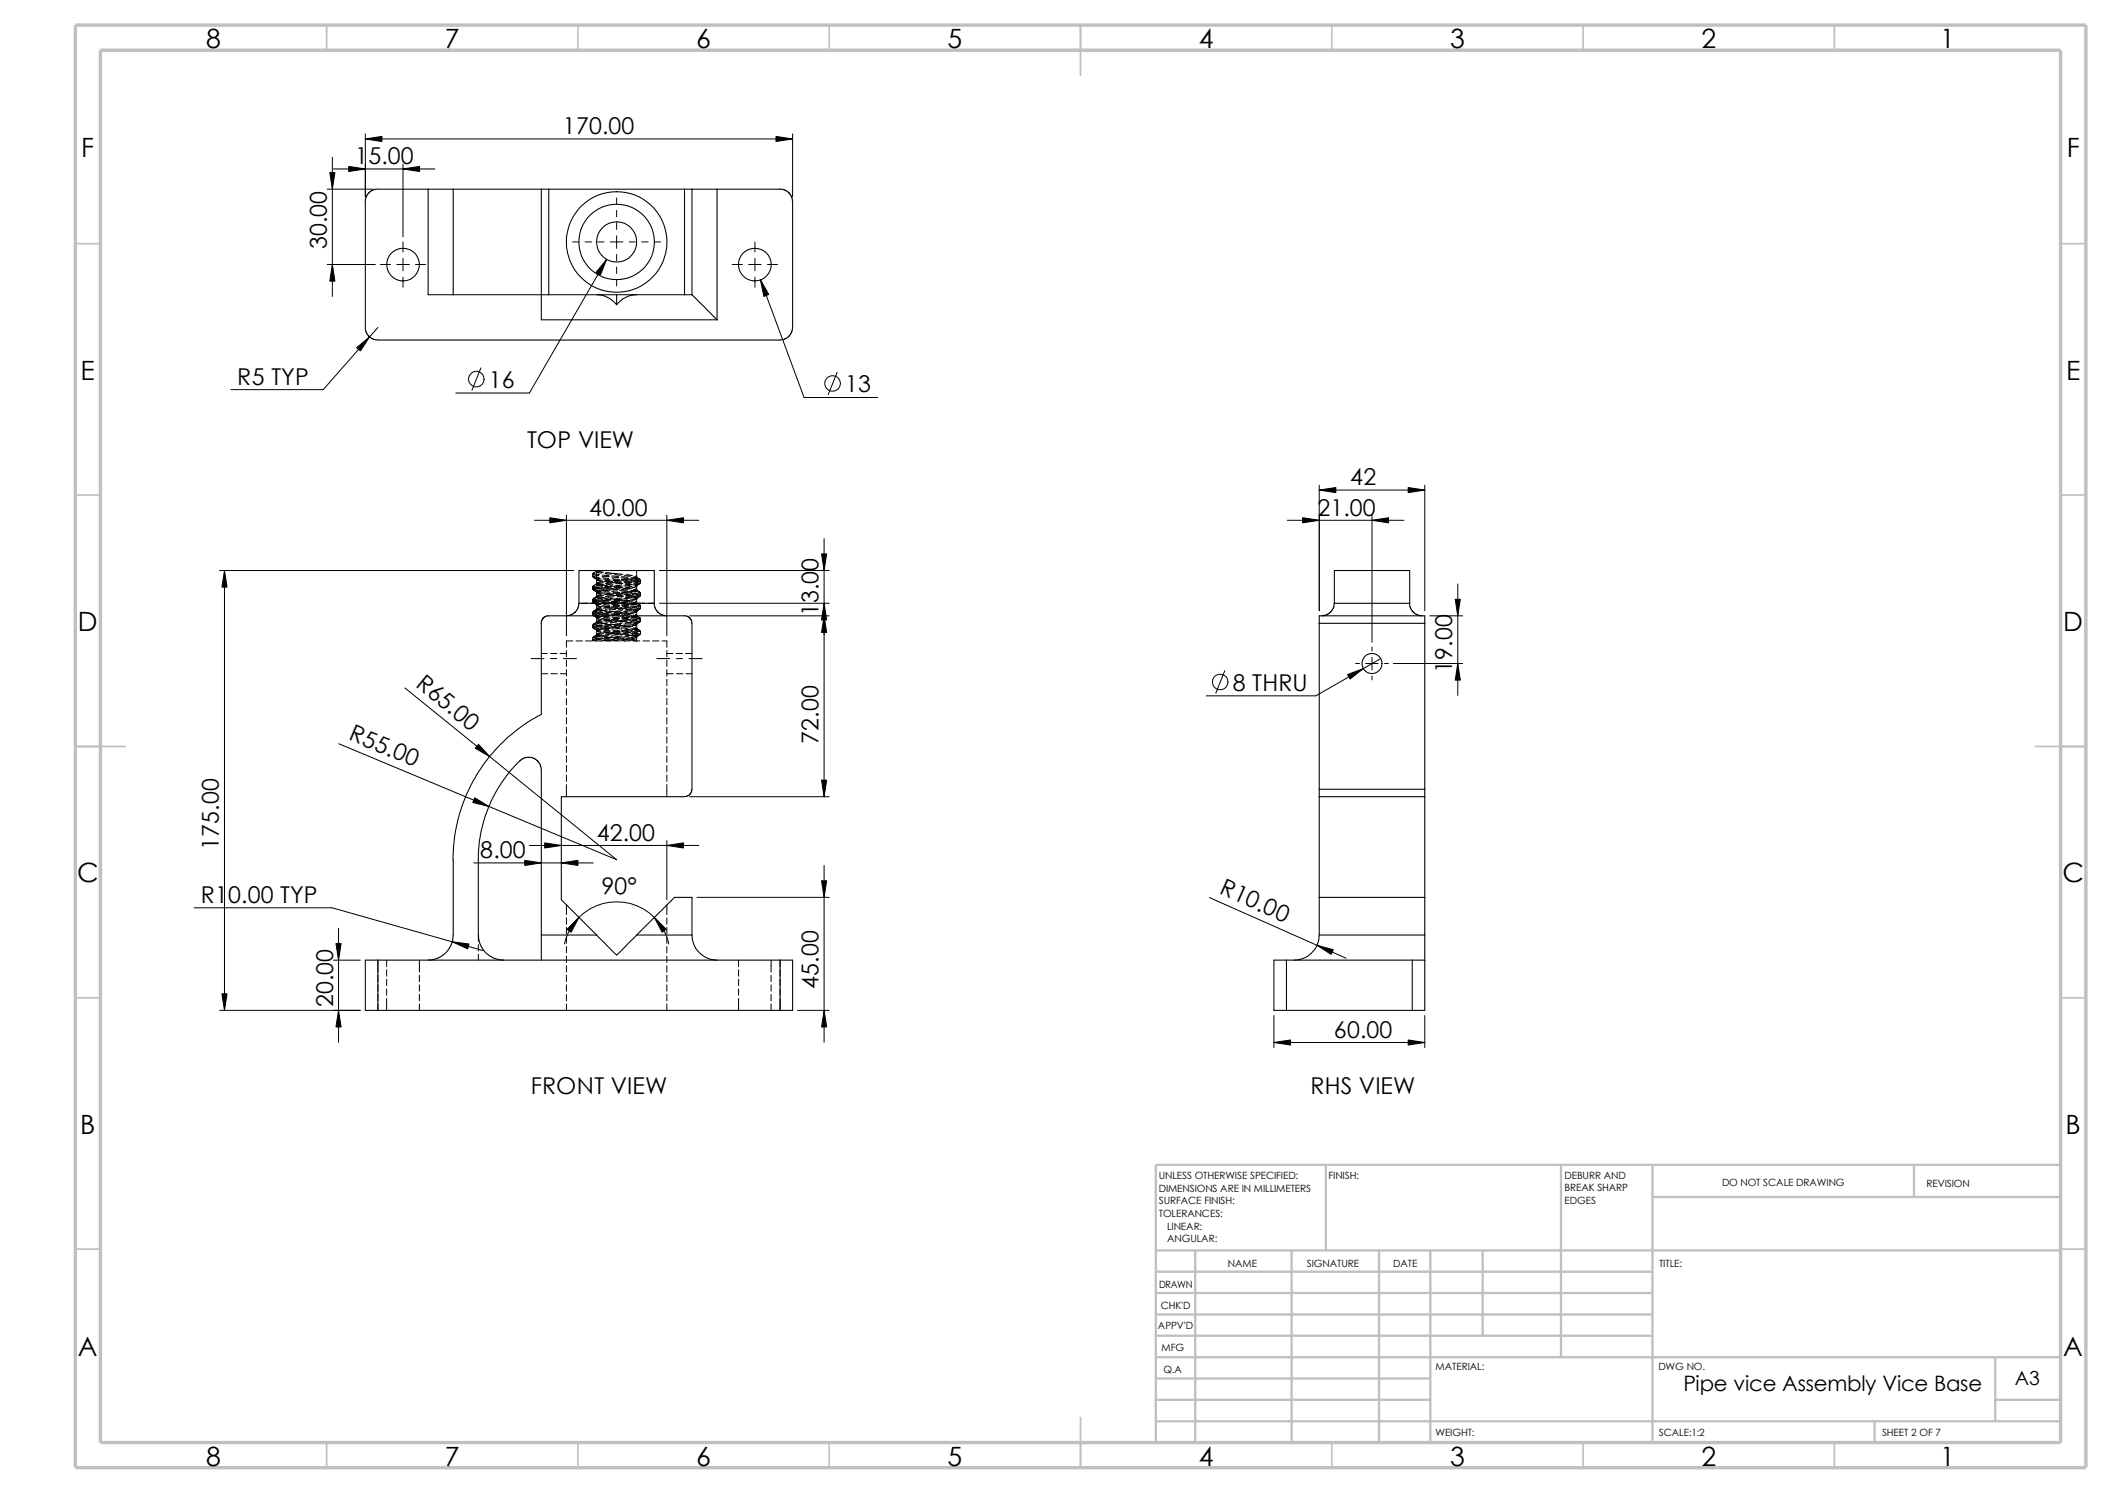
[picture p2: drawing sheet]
<svg xmlns="http://www.w3.org/2000/svg" width="420mm" height="297mm" viewBox="0 0 420 297" stroke-linecap="round" stroke-linejoin="round" font-family="sans-serif">
<g fill="none" stroke="#c0c0c0" stroke-width=".34">
<path d="M65 5v5M115 5v5M165 5v5M215 5v10M265 5v5M315 5v5M365 5v5M15 48.5h5M410 48.5h5M15 98.5h5M410 98.5h5M15 148.5h10"/>
<path d="M405 148.5h10M15 198.5h5M410 198.5h5M15 248.5h5M410 248.5h5M65 287v5M115 287v5M165 287v5M215 282v10M265 287v5M315 287v5M365 287v5"/>
</g>
<g fill="none" stroke="#c0c0c0" stroke-width=".47">
<path d="M263.8 231.7v17.1M310.6 231.7v38.3M328.8 238.1h81.2M328.8 231.7v55.3M380.8 231.7v6.4M410 231.7h-180v55.3M230 253h98.8M230 257.2h98.8M230 248.8h180M237.8 248.8v38.2M257 248.8v38.2M274.4 248.8v38.2"/>
<path d="M284.6 248.8v38.2M295 248.8v16.9M230 278.5h54.6M230 270h180M230 274.2h54.6M230 261.5h98.8M230 265.7h98.8M397 278.5h13M397 270v12.7M230 282.7h180M373 282.7v4.3"/>
</g>
<path d="M15 5h400v287h-400zM20 10h390v277h-390z" fill="none" stroke="#c0c0c0" stroke-width=".68" stroke-linecap="butt"/>
<g fill="none" stroke="#000" stroke-width=".2">
<path d="M65.1 37.6h9.1M66.1 31.3v27.7M66.3 33.6h20.2M72.7 26.6v12.5M72.7 27.6h85M80.2 32.6v14.5M122.7 39.4v1.2M157.7 26.6v12.5M65.1 52.6h9.6M75.7 52.6h2M79 52.6h2.4M80.2 48.1v2"/>
<path d="M80.2 51.4v2.5M80.2 55.1v2M82.7 52.6h2M113.9 48.1h1.2M116.4 48.1h1.3M119 48.1h1.2M120.7 51.6l-15.4 26.6h-14.6M121.4 48.1h2.6M122.7 41.9v1.2M122.7 44.4v1.2M122.7 46.9v2.5M122.7 50.6v1.3"/>
<path d="M122.7 53.1v1.3M122.7 55.7v1.2M125.2 48.1h1.2M127.7 48.1h1.2M130.2 48.1h1.2M145.7 52.6h2M148.9 52.6h2.5M150.2 48.1v2M150.2 51.4v2.5M150.2 55.1v2M151.3 55.7l8.7 23.4h14.6M152.7 52.6h2"/>
<path d="M75.2 65.2l-10.9 12.3h-18.4M95.7 73.2l-1.8 4.4M166.5 74.1l-1.7 4.4M262.5 96.5v25M262.5 97.5h21M283.5 96.5v25M43.7 113.5h70.5M44.7 113.5v87.5M106.3 103.5h32.7M112.7 102.5v24M117.9 114.6h.1M117.9 114.3l1.2 .2"/>
<path d="M117.9 114.6l.2 .3M118 114.7l1.2 .2M118 117.2l1.2 .2M118 119.7l1.2 .3M118.1 114l-.2 .1v.6l.3 .2M118.1 114.8l.2 .2M118.1 114l1.2 .3M118.1 116.5l.1 .1M118.1 116.6l-.2 .2v.4l.2 .2M118.1 119v.2l1.1 .2M118.1 119l-.1 .4 .6 .1M118.1 120l1.4 .2"/>
<path d="M118.2 117.4l1.1 .2M118.2 116.6l1 .2M118.2 114.9l.5 .4M118.2 117.5l.5 .3M118.2 114.9l1.2 .2M118.2 116.5l-.2 .1v.3l.9 .1M118.4 119.1l-.5 .2v.4l.2 .3M118.4 115.1l.3 .1 1.1 .2M118.6 113.7l-.5 .3M118.6 113.7l.1-.2 .2 .2 .9 .1M118.6 113.7l.5 .3h.7M118.6 115.1l.2 .3 1.1 .3"/>
<path d="M118.6 116.2h.1M118.6 116.2l.1 .1 1 .3M118.7 116.1v.1M118.7 116.1h.1M118.7 117.8v.9l1.4-.3M118.7 114v2.1M118.7 117.9l1.1 .3M118.7 118.7l-.5 .3M118.7 116.2l-.5 .3M118.7 118.6l-.1 .3 1.1 .2M118.7 116v.1M118.7 116.2h-.1"/>
<path d="M118.7 117.8h.1M118.8 116.1l.2 .1M118.8 118.7h.2M118.9 117.8l1.2 .2M119 116.2h.1M119 118.7h.1M119.1 119.9l-.2 .1M119.2 119.6l1.3 .1M119.5 117.6l-.8 .2M119.5 117.1l1.2 .1M119.5 118.3l-.8 .2M119.5 115.7l-.8 .3"/>
<path d="M119.5 117.6h.1M119.5 117.6h.3M119.5 117.6h-.2M119.5 118.8l1.3 .2M119.5 116.3l1.3 .2M119.6 119.5l-1.2 .2-.3 .1v.2M119.7 116.6h.1M119.7 117l-1.4 .2-.2 .1 .1 .1M119.8 114.6l1.2 .1M119.8 116.2l-1.2 .1M119.8 118.7l-1.7 .3M119.8 119.5h1.3"/>
<path d="M119.8 117.5l1.3 .1M119.8 113.8h.1M119.8 114.9l1.3 .2M119.8 116.9l1.3 .2M119.9 114.4l1.3 .1M119.9 116.8l-1.2 .1-.8 .2M120 119.3l-2.1 .4M120 116.4l-1.3 .1M120 115.9h.1M120 115.9l-1.2 .2M120.1 115.2l1.2 .1M120.1 117.3l-1.3 .2"/>
<path d="M120.1 117.7l1.3 .1M120.3 118.9l-1.3 .1M120.3 119.2l1.2 .1M120.3 116.6l1.2 .2M120.4 114.1l1.2 .1M120.4 115.5l1.3 .1M120.4 118.2l3.5 .4M120.5 113.9l3.4 .4M120.6 115.7l3.3 .4M120.7 118.1l1.3 .1M121 114.7h.1M121 119.7l-1.2 .1"/>
<path d="M121.1 119.8l1.2 .1M121.4 117.3l1.2 .1M121.4 115.5l-1.3 .2M121.4 117.3l-1.3 .2M121.4 118.1l-1.3 .1M121.4 119.9l-1 .1M121.5 116.5l2.4 .3M121.5 119.1l2.4 .2M121.5 116.8h.1M121.5 119.3l-1.2 .2M121.6 116.8l-1.3 .1M121.7 114.8l1.2 .1"/>
<path d="M121.7 117.7l1.3 .1M121.7 116l-1.3 .1M121.7 117.1l1.3 .1M121.7 118.5l-1.3 .2M121.8 115.1l1.2 .1M121.8 114.6l1.2 .1M121.8 116.5l-1.2 .2M121.9 119.1l-1.3 .1M121.9 116.2l-1.3 .1M121.9 115.7l-1.3 .1M121.9 117.1l-1.3 .1M122 115.4l1.2 .1"/>
<path d="M122 118.2l-1.3 .2M122 117.9l1.3 .1M122.2 118.7l-1.3 .1M122.2 119.4l1.2 .1M122.2 116.8l1.3 .2M122.3 114.3l1.2 .1M122.3 115.7l1.2 .1M122.3 119.9h.1M122.6 117.4h.1M122.6 118.3l1.3 .1M122.9 114.9h.1M122.9 119.5l-1.2 .1 1.2 .1"/>
<path d="M123 119.9l1.2 .2M123.3 117.5l1.2 .1M123.3 115.3l-1.3 .2M123.3 117.9l-1.3 .1M123.3 119.7l-1.3 .1M123.3 117.1l-1.3 .2M123.4 119.2l-1.2 .1M123.5 116.6l-1.3 .2M123.6 114.9l1.2 .2M123.6 119.8l1.2 .1M123.6 118.4h-1.3M123.6 117.8l1.2 .1"/>
<path d="M123.6 115.8l-1.3 .2M123.6 117.3h1.3M123.7 115.3l1.2 .1M123.7 114.7l1.2 .2M123.7 116.4l-1.2 .1M123.8 116l-1.2 .1M123.8 118.9l-1.3 .1M123.8 115.5l-1.2 .1M123.8 116.9l-1.2 .1M123.9 115.5l1.2 .2M123.9 118l-1.3 .2M123.9 118.1l1.2 .1"/>
<path d="M124.1 118.6l-1.3 .1M124.1 119.5l1.2 .2M124.1 117.1l1.3 .1M124.2 114.5l1.2 .1M124.2 115.9l1.2 .1M124.5 117.6h.1M124.5 116.2l1.3 .1M124.5 116.9l1.3 .1M124.5 118.7l1.3 .1M124.5 118.4l1.8 .3 .4 .1v.2M124.5 114.3l1.3 .2M124.5 119.4l1.3 .1"/>
<path d="M124.8 119.3l-1.3 .1M125.1 115.1l-1.2 .2M125.1 117.6l-1.2 .2M125.2 116.9l-1.3 .2M125.2 117.6l1.2 .2M125.2 119.5l-1.3 .1M125.3 119l-1.2 .1M125.4 116.5h-1.3M125.5 115.1l1.2 .2M125.5 118l1.2 .2M125.5 120l1.2 .1M125.5 119.8l1.2 .2"/>
<path d="M125.5 115.6h.1M125.5 115.6l-1.3 .2M125.5 115.5l1.3 .2M125.5 117.4l1.3 .2M125.5 118.2l-1.3 .1M125.6 114.9l1.7 .3M125.6 116.2l-1.2 .1M125.7 115.8l-1.3 .2M125.7 118.7l-1.3 .2M125.7 115.3l-1.3 .1M125.7 115.7l1.3 .2M125.7 117.8l-1.2 .1"/>
<path d="M125.7 116.6l-1.2 .2M125.8 118.3l1.2 .2M126 118.4h-1.3M126 117.3l.8 .3-.4 .1M126.1 114.7l1.2 .5M126.1 116.1l.6 .2 .1 .1-.4 .1M126.4 114.9l-.6 .1M126.4 114.9h.1M126.4 116.8h-.6M126.4 117.5h.1M126.4 119.3h.1M126.4 116.8h.1"/>
<path d="M126.4 114.6l.3 .1 .1 .3-.5 .2M126.4 116.4l.3 .1v.9l-.9 .2M126.4 117.1l.9 .7M126.4 119.7l.3 .1M126.4 119l.3 .1M126.7 113.5v1.4h-.3M126.7 119.2l-.9 .2M126.7 119.8v.2M126.7 116.7l-.3 .1M126.7 115.3h.1M126.7 119v.9l-.9 .2M126.7 119v.1"/>
<path d="M126.7 119l-1.3 .2M127.1 117.9l.3 .1v.4M127.1 118.7l-1.1 .2M127.2 118.7h.1M127.2 117.8h.1M127.3 117.8l.1 .3-.8 .2M127.3 115.2h.1M127.3 115.2l-.3 .2-.8 .2M127.3 115.2l.1 .3M127.3 117.8a1.01 1.01 0 0 1-1.1 .3M127.3 116.1l-1.3 .3M127.3 115.4l.1 .5"/>
<path d="M127.3 118.3l.1 .1M127.4 115.8h.1M127.4 115.6l-1.1 .2M127.4 115.9l-1.1 .2M127.4 118.4l-1.1 .3M127.4 118.4l-.6 .6M127.4 115.9l-.7 .7M131.2 113.5h33.8M132.7 102.5v24M164 107.1v51.4M256.1 103.5h23.2M273 102.5v25.3"/>
<path d="M290 116.2v22.1M80.6 136.9l42.1 34.1-55.3-23M105.7 131h2.5M107.7 130h1.2M107.7 134h1.3M109.5 130h1.3M109.5 131h1.3M109.6 134h1.3M111.4 130h1.3M111.5 134h1.2M112.1 131h2.6M112.7 129.4v1.3"/>
<path d="M112.7 131.3v1.3M112.7 133.2v1.3M112.7 135.1v1.3M112.7 137v1.3M112.7 138.9v1.3M114 127.5h-1.3v1.3M114.6 127.5h1.3M115.7 120h1.3M116.5 127.5h1.3M117.6 120h1.3M117.9 121.8v.5l.2 .2M117.9 124.4v.4l.2 .3"/>
<path d="M117.9 121.9l.4 .1M117.9 124.4l.2 .1M118 127.3l.6 .2M118 122.3l1.1 .2M118 124.8l1.2 .3M118.1 126.7l1.1 .3M118.1 121.6l.3 .2 .8 .1M118.1 124.1l-.2 .3M118.1 121.6l-.2 .3M118.1 124.1l.1 .2 1 .2M118.2 125.1l1.3 .2M118.2 120l.5 .3"/>
<path d="M118.2 122.6l.5 .3M118.2 125.1l.5 .3M118.2 126.6l-.3 .4 .1 .5M118.2 122.6l1.3 .1M118.4 127.5h1.3M118.4 127.1l1.3 .2M118.6 126.4l1 .3M118.6 126.4l-.4 .2M118.7 124.6l1.2 .2M118.7 125.4h.1M118.7 123.8l-.1 .1 .1 .1 1 .2M118.7 121.6l-.8 .2"/>
<path d="M118.7 125.4v.9l.3 .1M118.7 123l1.1 .2M118.7 125.6l1.1 .2M118.7 122.9h.1M118.7 126.2v.1M118.7 120.5l1.1 .2M118.7 123.7l-.1 .1M118.7 121.1l-.1 .3 1.1 .2M118.7 120.3v.1M118.7 120.3v.9l.3 .1M118.7 122.9v.8l.3 .1M118.7 125.4l.8 .1"/>
<path d="M118.8 125.1l-.2 .2 .1 .1M118.8 122.9h.3M118.9 120l-.3 .2 .5 .2M118.9 122.1l1.3 .1M119 121.3h.1M119 123.8h.1M119 126.4h.1M119 124.1l-1.1 .3M119 120.6h.1M119 123.1h.1M119.1 122.5h.1M119.1 122.5l-.5 .1v.2l.2 .1"/>
<path d="M119.2 126.6l-1.3 .3M119.2 120.2l-.5 .1M119.4 127.2l-1.2 .2M119.5 123.4l-.8 .2M119.5 120h1.3M119.5 120.1h.1M119.5 120.8l-.8 .3M119.5 125.9l-.8 .3M119.5 120.1h.3M119.5 120.1l-.2 .1M119.5 121.4l1.3 .1M119.5 123.9l1.3 .2"/>
<path d="M119.5 126.4l.3 .1M119.6 121.1l-.9 .1-.5 .3M119.6 122.1l-1.2 .2M119.7 124.6l-1.3 .2-.3 .2 .1 .1M119.7 126.3l-1.3 .2M119.7 123l1.3 .1M119.8 123.6l-1.1 .2-.6 .3M119.8 120.5l1.2 .1M119.8 126.5l1 .1M119.8 121.2l-1.7 .4M119.8 122l1.3 .1M119.8 120l1.3 .1"/>
<path d="M119.8 123.8l-1.3 .2M119.8 124.5l1.3 .2M119.8 127l1.3 .2M119.8 122.6l-1 .3M119.8 125.2l-1.1 .2M119.8 122.6l1.3 .1M119.8 125.1l1.3 .1M119.9 124.4l-1.2 .1-.8 .3M119.9 126.9l-1.2 .1-.8 .3M120 121.8l-2.1 .4M120.1 125.6l1.3 .1M120.1 125.8h.3"/>
<path d="M120.1 120.3l1.3 .1M120.1 122.8l1.3 .1M120.1 125.3l1.3 .2M120.1 126l-1.2 .2M120.3 126.8l1.2 .1M120.3 127.5h1.3M120.3 127.4l1.3 .1M120.3 121.7l1.3 .1-1.3 .2M120.3 124.2l1.2 .2M120.3 127.4l-.7 .1M120.4 123.3l3.5 .4M120.4 120.8l3.5 .4"/>
<path d="M120.4 125.9l3.5 .3M120.6 121.4l-1.3 .1M120.6 124.8l1.2 .2M120.7 124.8l-1.3 .2M120.8 122.3l1.3 .1M120.8 123.9l-1.3 .1M120.9 127.3l-.6 .1M121 122.2l-1.2 .2M121.1 126.4l-1.1 .1M121.2 125.7l-.8 .1M121.2 123.4l-1.2 .1M121.2 120.8l-1.2 .2"/>
<path d="M121.3 127l-1.3 .1M121.4 123.1l-1.3 .2M121.4 125l-1.3 .1M121.4 122.4l-1.3 .2M121.4 120.6l-1.3 .1M121.4 125.7h-.2M121.4 120h3.1M121.5 121.6l2.4 .3M121.5 124.2l2.4 .2M121.5 126.7l2.4 .3M121.5 124.4l-1.2 .1M121.6 126.2l-1.2 .1"/>
<path d="M121.6 124.4h-.1M121.6 123.2l1.3 .2M121.7 120.7l1.2 .1M121.7 120.2l1.3 .1M121.7 121.1l-1.3 .1M121.7 122.2l1.3 .1M121.7 123.6l-1.3 .1M121.7 124.7l1.3 .1M121.7 127.3l1.1 .1M121.8 122.8l1.2 .1M121.8 125.3l1.2 .1M121.8 124.2l-1.2 .1"/>
<path d="M121.8 126.7l-1.2 .1M121.9 121.6l-1.3 .2M122 125.5l1.3 .1M122 122.4h.1M122 125.8l1.3 .1M122 120.4l1.3 .2M122 123l1.3 .1M122 125.8l-1.2 .2M122.1 122.4h.1M122.2 124.5l1.2 .1M122.2 127l1.2 .1M122.2 127.5h1.3"/>
<path d="M122.2 121.9l1.3 .1M122.2 127.2l-1.3 .1M122.5 121.2l-1.3 .2M122.5 125l1.2 .1M122.6 124.6l-1.3 .1M122.7 122.5l1.3 .1M122.7 123.7l-1.2 .2M122.9 122l-1.2 .2M123 126.3l-1.3 .1M123 127.4l-1.2 .1M123 127.3l-.2 .1M123.1 123.2l-1.3 .1"/>
<path d="M123.1 120.6l-1.2 .2M123.2 126.8l-1.3 .1M123.3 120.4l-1.3 .2M123.3 122.9l-1.3 .2M123.3 125.5l-1.3 .1M123.3 124.8l-1.3 .1M123.3 122.2l-1.2 .2M123.4 121.7l-1.2 .1M123.5 126l-1.3 .1M123.5 124.2l-1.3 .1M123.5 120.9l1.3 .1M123.5 123.4l1.3 .1"/>
<path d="M123.6 120.4l1.2 .1M123.6 120.9l-1.3 .1M123.6 122.3l1.3 .1M123.6 123.4l-1.3 .2M123.6 124.9l1.3 .1M123.6 127.4l.8 .1M123.7 125.4l1.2 .2M123.7 122.9l1.2 .1M123.7 126.5l-1.2 .2M123.7 124l-1.2 .1M123.8 121.5l-1.3 .1M123.9 120.6l1.2 .1"/>
<path d="M123.9 123.1l1.2 .2M123.9 125.7l1.2 .1M123.9 126l1.2 .2M124 125.6l-1.3 .2M124 122.6h.1M124.1 124.6l1.2 .2M124.1 127.2l2.3 .3M124.1 127.5h1.3M124.1 122.1l1.2 .2M124.1 127l-1.2 .1M124.2 120.1h.1M124.4 121.1l-1.3 .1"/>
<path d="M124.4 125.2l1.2 .1M124.5 124.4l-1.3 .1M124.5 121.2l1.3 .2M124.5 122l1.3 .1M124.5 123.8l1.3 .1M124.5 126.3l1.3 .1 .9 .3M124.5 124.5l1.3 .1M124.5 127l2.2 .4M124.6 122.7l1.3 .1M124.6 123.6l-1.2 .1M124.8 121.8l-1.2 .2M124.9 120.1l1.3 .2"/>
<path d="M124.9 126.1l-1.3 .1M124.9 127.1l-1.3 .2M124.9 123l-1.2 .1M125 123h-.1M125.1 120.4l-1.3 .2M125.1 120h1.3M125.1 126.6l-1.3 .1M125.1 120.2l-1.2 .2M125.1 122.7l-1.2 .2M125.1 125.3l-1.2 .1M125.2 122l-1.3 .2M125.2 124.5l-1.3 .2"/>
<path d="M125.3 121.5l-1.2 .2M125.4 125.8l-1.3 .1M125.4 124.1l-1.3 .1M125.4 123.6l1.3 .3M125.4 121.1l1.3 .2M125.5 120.6l1.2 .1M125.5 123.2l-1.3 .2M125.5 123.1l1.3 .2M125.5 125.6l1.3 .2M125.5 120.7l-1.3 .2M125.5 122.5l1.2 .2M125.5 125.1l1.2 .1"/>
<path d="M125.6 123.8l-1.2 .2M125.6 126.4l-1.2 .1M125.7 121.3l-1.3 .1M125.8 120.8l1.2 .2M125.8 123.4l1.2 .2M125.8 125.9l1.2 .2M125.8 126.2l1 .3-.2 .1M125.8 125.4l-1.2 .2M126 124.9l.8 .2v.1l-.4 .1M126 122.3l.6 .2M126 126.7l-1.2 .3M126 127.5h1.3"/>
<path d="M126.2 125.3l1.1 .3M126.3 120.9l-1.3 .1M126.4 122.6h.1M126.4 121.8l-.6 .1M126.4 121.8h.1M126.4 122.6h-.6M126.4 124.4h.1M126.4 125.1h.1M126.4 124.1l-1.3 .3M126.4 124l.3 .2v.8l-.9 .2M126.4 122.2l.3 .1M126.4 124.8l.3 .1"/>
<path d="M126.4 121.5l.3 .1M126.5 122.9l.9 .2v.4l-1.1 .2M126.5 123.4l-1.2 .1M126.6 122.5l.1 .1M126.6 122.5l-.2 .1M126.7 121.3h.1M126.7 124.3l-.9 .2M126.7 126.8l-1.2 .2M126.7 126.7v.8M126.7 121.5h.1M126.7 126.7h.1M126.7 124.9l.7 .8"/>
<path d="M126.7 122.4v.2M126.7 121.5l-1.3 .3M126.7 121.8h-.3M126.7 120h.1M126.7 121.5l-.1 1M126.7 121.6v.1M126.7 120v.2l-1.1 .2M126.7 125.9l-1.2 .1M126.7 120l.6 .3M126.7 122.6l.6 .3M126.7 122.7l-1.1 .2M126.7 122.6v.1"/>
<path d="M126.8 120.4l.6 .2v.4l-1.1 .2M127 126.4h.1M127 126.4l-1.3 .1M127 120h1.3M127 123.6h.1M127.2 121.2h.1M127.2 120.3h.1M127.2 122.9h.1M127.2 121.2l-1.2 .3M127.3 122.9l.1 .2-.3 .2M127.3 125.6l.1 .1M127.3 125.5l-1.3 .2"/>
<path d="M127.3 120.3l.1 .3M127.3 123.7l-1.3 .3M127.3 120.4l-1.1 .2M127.3 122.9l-.5 .2h-.7M127.3 120.9h.1M127.4 125.7h.1M127.4 123.4h.1M127.4 125.9v.1M127.4 125.7v.4l-1.1 .2M127.4 120.6l-.5 .2M127.4 120.9v.2l-.7 .4M127.4 123.5l-.7 .7"/>
<path d="M127.4 126l-.7 .7M127.9 127.5h1.3M128.9 120h1.3M129.8 127.5h1.3M130.7 131h2.6M131.2 120h33.8M131.7 127.5h1v1.3M132.7 129.4v1.3M132.7 131.3v1.3M132.7 133.2v1.3M132.7 135.1v1.3M132.7 137v1.3"/>
<path d="M132.7 138.9v1.3M132.7 130h1.2M132.7 134h1.2M134.5 130h1.3M134.5 131h1.3M134.6 134h1.2M136.4 130h1.3M136.5 134h1.2M137.1 131h2.6M137.2 122.5h27.8M243.7 133.4l-1.8 4.5M269.7 132h.8"/>
<path d="M271.7 132h2.5M273 128.7v.8M273 130.8v2.5M273 134.5v.8M274.7 131l-12.9 7.4h-21.8M275.5 132h.7M277.2 132h13.8M284.4 122.5h6.6M112.7 140.8v1.3M112.7 142.7v1.3M112.7 144.7v1.2M112.7 146.6v1.2"/>
<path d="M112.7 148.5v1.2M112.7 150.4v1.2M112.7 152.3v1.2M112.7 154.2v1.2M112.7 156.1v2.4M132.7 140.8v1.3M132.7 142.7v1.3M132.7 144.7v1.2M132.7 146.6v1.2M132.7 148.5v1.2M132.7 150.4v1.2M132.7 152.3v1.2"/>
<path d="M132.7 154.2v1.2M132.7 156.1v2.4M137.2 158.5h27.8M94.3 171.7h23.7M105.3 168.2h33.7M132.7 167.2v11.8M138.7 178.5h26.3M164 172.2v35.1M240.6 178.6l27.2 12M38.7 180.6h27.4l30 8.5M66.3 191h5.4M67.4 184.7v22.6"/>
<path d="M75.2 191v2.4M75.2 194v1.3M75.2 195.9v1.3M75.2 197.8v1.3M75.2 199.7v1.3M76.9 191v1.3M76.9 192.9v1.3M76.9 194.8v1.3M76.9 196.7v1.3M76.9 198.6v2.4M83.4 191v2.4M83.4 194v1.3"/>
<path d="M83.4 195.9v1.3M83.4 197.8v1.3M83.4 199.7v1.3M95.2 186v1.3M95.2 187.9v1.3M95.2 189.8v1.2M112.3 187.8a10.6 10.6 0 0 1 10.4-8.4 10.6 10.6 0 0 1 10.4 8.4M112.7 180v1.9M112.7 182.6v1.3M112.7 184.5v1.3M112.7 186.4v1.3M112.7 188.3v1.3"/>
<path d="M112.7 190.2v1.3M112.7 192.1v1.3M112.7 194v1.3M112.7 195.9v1.3M112.7 197.8v1.3M112.7 199.7v1.3M132.7 180v1.9M132.7 182.6v1.3M132.7 184.5v1.3M132.7 186.4v1.3M132.7 188.3v1.3M132.7 190.2v1.3"/>
<path d="M132.7 192.1v1.3M132.7 194v1.3M132.7 195.9v1.3M132.7 197.8v1.3M132.7 199.7v1.3M146.9 191v1.3M146.9 192.9v1.3M146.9 194.8v1.3M146.9 196.7v1.3M146.9 198.6v2.4M153.4 191v2.4M153.4 194v1.3"/>
<path d="M153.4 195.9v1.3M153.4 197.8v1.3M153.4 199.7v1.3M155.2 191v1.3M155.2 192.9v1.3M155.2 194.8v1.3M155.2 196.7v1.3M155.2 198.6v2.4M43.7 201h28M158.7 201h6.3M253.4 202v6.4M253.4 207.4h30.1"/>
<path d="M283.5 202v6.4"/>
<circle cx="94.8" cy="75.4" r="1.55"/>
<circle cx="165.7" cy="76.3" r="1.56"/>
<circle cx="242.7" cy="135.7" r="1.56"/>
</g>
<g fill="none" stroke="#000" stroke-width=".21">
<path d="M85.2 37.6h5M85.2 37.6v21h5M90.2 37.6v21M90.2 37.6h17.5M107.7 37.6h1.5M107.7 37.6v21M109.2 37.6v21M109.2 37.6h27M136.2 37.6v21M136.2 37.6h1.5M137.7 37.6h5M137.7 37.6v21"/>
<path d="M142.7 37.6h12.5M142.7 37.6v26M155.2 37.6l.9 .2 1 .6 .4 .8 .2 .9v25.1l-.2 .8-.3 .6-1.1 .9-.9 .1h-80l-.9-.1-1-.7-.6-1.2v-25.9l.1-.5 .7-1 1.2-.6h10.5M90.2 58.6h17.5M107.7 58.6v5h35M107.7 58.6h1.5M109.2 58.6h27M118.7 58.6a5.3 5.3 0 0 1 4 2M122.7 44.2h.1M122.7 58.6v2M126.7 58.6a5.3 5.3 0 0 0-4 2M136.2 58.6h1.5"/>
<path d="M137.7 58.6l5 5M115.2 113.5h15v6.5h-15zM265.5 113.5h15v6.5h-15zM107.7 124v18.2a32.5 32.5 0 0 0-17.6 28.8M115.2 120l-.2 .9-.5 .8-.9 .6-.9 .2M130.1 120l.2 .9 .7 1 .7 .4 1 .2M136.2 122.5h-27.4l-.8 .5-.3 1M136.2 122.5l.7 .1 .4 .4 .4 1v33l-.4 .9-.4 .4-.7 .2h-24.5v20.5l7 7M262.5 124h21M262.5 124v33M265.5 120l-.2 .9-.6 .9-.8 .5-.9 .2M280.4 120l.2 .9 .7 1 .7 .4 1 .2"/>
<path d="M283.5 124v33M283.5 124v-1.5h-21v1.5M262.5 157v1.5M262.5 158.5h21M262.5 157h21M262.5 158.5v27.5M283.5 158.5v27.5M283.5 157v1.5M90.2 171v15l-.2 1.3-.7 1.5-1.1 1.1-1.5 .9-1.5 .2M262.5 178.5h21M75.2 191v10M75.2 191h80"/>
<path d="M75.2 191h-2.5v10h2.5M107.7 186v5M107.7 186v-33.3l-.6-1.2-1.3-.8h-1.3l-1.1 .7a27.4 27.4 0 0 0-8.2 19.6v15l.1 1.3 .7 1.5 1.1 1.1 1.5 .9 1.6 .2M107.7 186h11M118.7 186l4 4 4-4M126.7 186h11M126.7 186l7.5-7.5h3.5v7.5M137.7 186a5.1 5.1 0 0 0 5 5M155.2 191h2.5v10h-2.5M155.2 191v10M255.9 191h25.1M255.9 191v10"/>
<path d="M255.9 191h-2.5v10h2.5M262.5 186a5.1 5.1 0 0 1-5 5M262.5 186h21M281 191v10M281 191h2.5M283.5 191v10h-2.5M283.5 186v5M75.2 201h80M255.9 201h25.1"/>
<circle cx="80.2" cy="52.6" r="3.2"/>
<circle cx="122.7" cy="48.1" r="10"/>
<circle cx="122.7" cy="48.1" r="7.5"/>
<circle cx="122.7" cy="48.1" r="4"/>
<circle cx="150.2" cy="52.6" r="3.3"/>
<circle cx="273" cy="132" r="2"/>
</g>
<g fill="#000" stroke="#000" stroke-width=".2">
<path d="M65.6 34.3h1l-.5 3.3zM72.7 27.6l3.3-.5v1.1zM69.4 33.1l3.3 .5-3.3 .5zM80.2 33.6l3.3-.5v1zM154.4 27.1l3.3 .5-3.3 .6zM66.1 52.6l.5 3.3h-1zM120.7 51.6l-1.2 3.1-.9-.5zM151.3 55.7l1.7 2.9-1 .4zM71 69.2l2.5-2.2-1.8 2.8zM262.5 97.5l3.3-.5v1zM280.2 97l3.3 .5-3.3 .5zM44.7 113.5l.5 3.3h-1z"/>
<path d="M109.4 103l3.3 .5-3.3 .5zM132.7 103.5l3.3-.5v1zM163.4 110.2h1.1l-.5 3.3zM259.2 103l3.3 .5-3.3 .5zM273 103.5l3.3-.5v1zM164 120l.5 3.3h-1.1zM164 122.5l.5 3.3h-1.1zM268.1 134.2l3.1-1.2-2.6 2.1zM289.5 119.2h1l-.5 3.3zM290 132l.5 3.3h-1zM95.2 148.1l2.3 2.4-3-1.7zM163.4 155.2h1.1l-.5 3.3z"/>
<path d="M94.4 158.7l2.9 1.7-3.2-.8zM104.4 171.2l3.3 .5-3.3 .5zM108.4 167.7l3.3 .5-3.3 .5zM111.7 171.7l3.3-.5v1zM132.7 168.2l3.3-.5v1zM163.4 175.2h1.1l-.5 3.3zM66.8 187.7h1.1l-.5 3.3zM90 187.4l3.3 .4-.3 1zM112.8 184.9l2.4-2.4-1.6 3zM130.2 182.5l2.3 2.4-.8 .6zM262 188l3.3 .9-.5 1zM44.2 197.7h1l-.5 3.3z"/>
<path d="M67.4 201l.5 3.3h-1.1zM164 201l.5 3.3h-1.1zM253.4 207.4l3.4-.5v1zM280.2 206.9l3.3 .5-3.3 .5z"/>
</g>
<g font-size="5.3">
<text x="41" y="9.6">8</text>
<text x="88.5" y="9.6">7</text>
<text x="138.5" y="9.6">6</text>
<text x="188.5" y="9.6">5</text>
<text x="238.5" y="9.6">4</text>
<text x="288.5" y="9.6">3</text>
<text x="338.5" y="9.6">2</text>
<text x="386" y="9.6">1</text>
<text x="16.2" y="31.3">F</text>
<text x="411.2" y="31.3">F</text>
<text x="16" y="75.6">E</text>
<text x="411" y="75.6">E</text>
<text x="15.5" y="125.6">D</text>
<text x="410.5" y="125.6">D</text>
<text x="15.3" y="175.6">C</text>
<text x="410.3" y="175.6">C</text>
<text x="16" y="225.6">B</text>
<text x="411" y="225.6">B</text>
<text x="15.5" y="269.8">A</text>
<text x="410.5" y="269.8">A</text>
<text x="41" y="291.6">8</text>
<text x="88.5" y="291.6">7</text>
<text x="138.5" y="291.6">6</text>
<text x="188.5" y="291.6">5</text>
<text x="238.5" y="291.6">4</text>
<text x="288.5" y="291.6">3</text>
<text x="338.5" y="291.6">2</text>
<text x="386" y="291.6">1</text>
</g>
<g font-size="4.6">
<text x="112" y="26.7">170.00</text>
<text x="70.7" y="32.7">15.00</text>
<text x="65" y="49.6" transform="rotate(-90 65 49.6)">30.00</text>
<text x="47.2" y="76.6">R5 TYP</text>
<text x="97.3" y="77.2">16</text>
<text x="168.1" y="78.1">13</text>
<text x="104.9" y="89.2">TOP VIEW</text>
<text x="268.6" y="96.6">42</text>
<text x="117.2" y="102.6">40.00</text>
<text x="262.1" y="102.6">21.00</text>
<text x="162.9" y="122.6" transform="rotate(-90 162.9 122.6)">13.00</text>
<text x="82.5" y="136.5" transform="rotate(39 82.5 136.5)">R65.0</text>
<text x="245.3" y="137.5">8 THRU</text>
<text x="288.9" y="133.9" transform="rotate(-90 288.9 133.9)">19.00</text>
<text x="69.2" y="147.1" transform="rotate(22 69.2 147.1)">R55.00</text>
<text x="162.9" y="148" transform="rotate(-90 162.9 148)">72.00</text>
<text x="118.7" y="167.3">42.00</text>
<text x="43.6" y="169.1" transform="rotate(-90 43.6 169.1)">175.00</text>
<text x="95.6" y="170.7">8.00</text>
<text x="39.9" y="179.7">R10.00 TYP</text>
<text x="119.6" y="177.8" transform="rotate(2 119.6 177.8)">90°</text>
<text x="242.4" y="177.7" transform="rotate(24 242.4 177.7)">R10.00</text>
<text x="162.9" y="196.7" transform="rotate(-90 162.9 196.7)">45.00</text>
<text x="66.3" y="200.4" transform="rotate(-90 66.3 200.4)">20.00</text>
<text x="265.4" y="206.5">60.00</text>
<text x="105.6" y="217.6">FRONT VIEW</text>
<text x="260.8" y="217.6">RHS VIEW</text>
</g>
<text font-size="4.2" x="334.9" y="276.8">Pipe vice Assembly Vice Base</text>
<text font-size="3.9" x="400.9" y="275.5">A3</text>
<g font-size="2">
<text x="230.5" y="234.6">UNLESS OTHERWISE SPECIFIED:</text>
<text x="230.5" y="237.1">DIMENSIONS ARE IN MILLIMETERS</text>
<text x="230.5" y="239.6">SURFACE FINISH:</text>
<text x="264.3" y="234.6">FINISH:</text>
<text x="311.3" y="234.5">DEBURR AND</text>
<text x="311.3" y="237">BREAK SHARP</text>
<text x="311.3" y="239.5">EDGES</text>
<text x="342.6" y="236">DO NOT SCALE DRAWING</text>
<text x="383.3" y="236.2">REVISION</text>
<text x="230.5" y="242.1">TOLERANCES:</text>
<text x="232.2" y="244.6">LINEAR:</text>
<text x="232.2" y="247.1">ANGULAR:</text>
<text x="260" y="252">SIGNATURE</text>
<text x="277.2" y="252">DATE</text>
<text x="330.1" y="252">TITLE:</text>
<text x="230.6" y="256.2">DRAWN</text>
<text x="244.3" y="252.1">NAME</text>
<text x="230.9" y="260.4">CHK'D</text>
<text x="230.4" y="264.5">APPV'D</text>
<text x="231.1" y="268.8">MFG</text>
<text x="231.5" y="273.1">Q.A</text>
<text x="285.6" y="272.5">MATERIAL:</text>
<text x="329.9" y="272.5">DWG NO.</text>
<text x="285.6" y="285.6">WEIGHT:</text>
<text x="330" y="285.6">SCALE:1:2</text>
<text x="374.4" y="285.6">SHEET 2 OF 7</text>
</g>
</svg>
